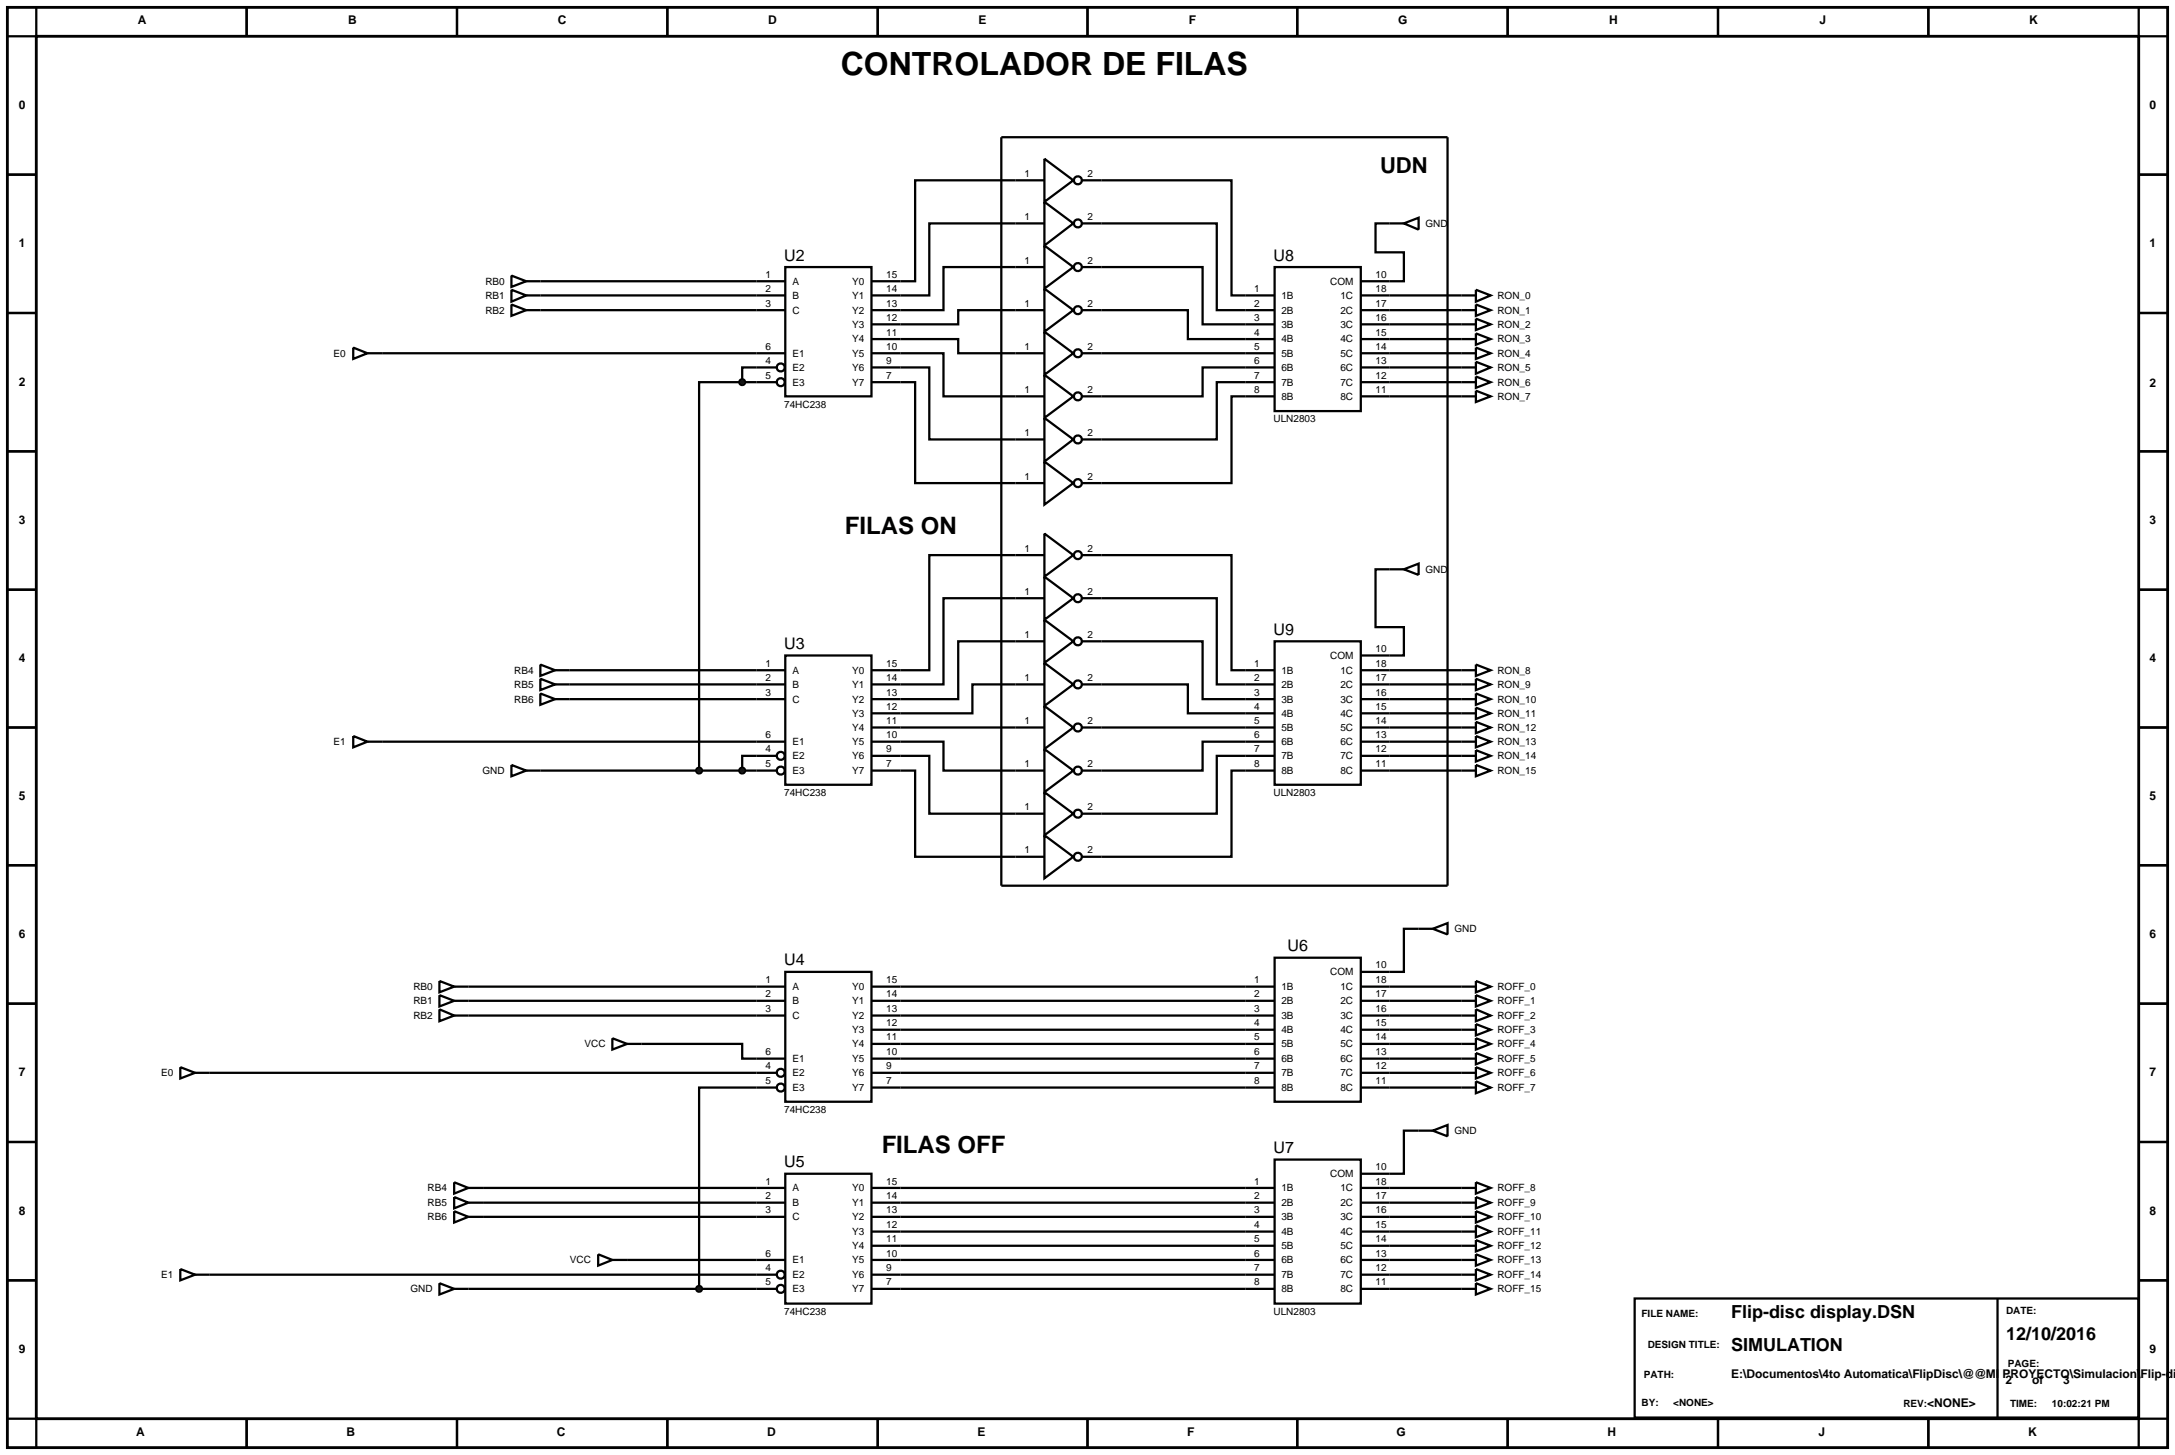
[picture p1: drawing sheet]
<svg xmlns="http://www.w3.org/2000/svg" width="384mm" height="257mm" viewBox="0 0 384 257" stroke-linecap="round" stroke-linejoin="round" font-family="sans-serif">
<path d="M1.3 1.3h381v254h-381zM6.4 6.4h370.8v243.8h-370.8z" fill="none" stroke="#000" stroke-width=".5"/>
<g fill="none" stroke="#000" stroke-width=".4">
<path d="M6.4 1.3v5.1h-5.1M43.5 1.3v5.1M80.6 1.3v5.1M117.7 1.3v5.1M154.8 1.3v5.1M191.8 1.3v5.1M228.8 1.3v5.1M265.9 1.3v5.1M303 1.3v5.1M340.1 1.3v5.1M377.2 1.3v5.1h5.1M1.3 30.8h5.1"/>
<path d="M179.1 31.8h-17.7v17.8h-7.7M179.1 39.4h-15.2v12.7h-10.2M194.3 31.8h22.9v20.3h2.5M194.3 39.4h20.3v15.3h5.1M245.1 39.4h-2.5v5.1h5v5.1h-2.5M377.2 30.8h5.1M1.3 55.2h5.1M90.2 48.6l2.6 1-2.6 1zM90.2 51.1l2.6 1-2.6 1.1zM90.2 53.7l2.6 1-2.6 1zM92.8 49.6h45.7M92.8 52.1h45.7"/>
<path d="M92.8 54.7h45.7M138.5 47.1h15.2v22.8h-15.2zM153.7 59.8h15.3v2.5h10.1M179.1 47.1h-12.7v7.6h-12.7M179.1 54.7h-10.1v2.5h-15.3M194.3 47.1h17.8v10.1h7.6M194.3 54.7h15.2v5.1h10.2M245.1 52.1h12.7M245.1 54.7h12.7M245.1 57.2h12.7M245.1 59.8h12.7M377.2 55.2h5.1"/>
<path d="M1.3 79.6h5.1M67.4 62.3h71.1M130.9 67.4h-7.6v68.5M130.9 67.4h6.1M137 64.8h-6.1v2.6M153.7 62.3h12.7v7.6h12.7M153.7 64.8h10.2v12.7h15.2M153.7 67.4h7.7v17.8h17.7M194.3 62.3h25.4M219.7 64.8h-7.6v5.1h-17.8M219.7 67.4h-5.1v10.1h-20.3M219.7 69.9h-2.5v15.3h-22.9"/>
<path d="M245.1 67.4h12.7M245.1 62.3h12.7M245.1 64.8h12.7M245.1 69.9h12.7M377.2 79.6h5.1M179.1 97.9h-15.2v20.3h-10.2M194.3 97.9h22.9v20.3h2.5M1.3 104h5.1M100.4 118.2h38.1M138.5 115.6h15.2v22.8h-15.2zM179.1 105.5h-12.7v15.2h-12.7M179.1 113.1h-10.1v10.2h-15.3"/>
<path d="M194.3 105.5h20.3v15.2h5.1M194.3 113.1h17.8v10.2h7.6M245.1 100.4h-2.5v10.2h5v5h-2.5M245.1 118.2h12.7M377.2 104h5.1M1.3 128.3h5.1M67.4 130.8h71.1M90.2 134.9l2.6 1-2.6 1zM92.8 135.9h44.2M100.4 120.7h38.1M100.4 123.3h38.1M137 133.3h-6.1v2.6"/>
<path d="M153.7 130.8h12.7v5.1h12.7M153.7 133.3h10.2v10.2h15.2M153.7 135.9h7.7v15.2h17.7M153.7 128.3h25.4M179.1 120.7h-7.6v5.1h-17.8M194.3 120.7h15.2v5.1h10.2M194.3 128.3h25.4M219.7 130.8h-7.6v5.1h-17.8M219.7 133.3h-5.1v10.2h-20.3M219.7 135.9h-2.5v15.2h-22.9M245.1 128.3h12.7M245.1 135.9h12.7"/>
<path d="M245.1 120.7h12.7M245.1 123.3h12.7M245.1 125.8h12.7M245.1 130.8h12.7M245.1 133.3h12.7M377.2 128.3h5.1M1.3 152.6h5.1M377.2 152.6h5.1M1.3 177h5.1M77.5 173l2.6 1-2.6 1zM77.5 175.5l2.6 1-2.6 1zM77.5 178l2.6 1.1-2.6 1z"/>
<path d="M80.1 174h58.4M80.1 176.5h58.4M80.1 179.1h58.4M138.5 171.4h15.2v22.9h-15.2zM153.7 174h66M153.7 176.5h66M153.7 179.1h66M245.1 174h12.7M245.1 176.5h12.7M245.1 179.1h12.7M250.2 163.8h-2.6v7.6h-2.5M377.2 177h5.1"/>
<path d="M36.9 189.2h100.1M113.1 184.1h17.8v2.6h7.6M137 191.8h-13.7v35.5M153.7 181.6h66M153.7 184.1h66M153.7 186.7h66M153.7 189.2h66M153.7 191.8h66M245.1 181.6h12.7M245.1 184.1h12.7M245.1 186.7h12.7M245.1 189.2h12.7"/>
<path d="M245.1 191.8h12.7M250.2 199.4h-2.6v7.6h-2.5M1.3 201.4h5.1M85.2 209.5h53.3M85.2 212.1h53.3M85.2 214.6h53.3M138.5 207h15.2v22.9h-15.2zM153.7 209.5h66M153.7 212.1h66M153.7 214.6h66M153.7 217.2h66M153.7 219.7h66"/>
<path d="M245.1 209.5h12.7M245.1 212.1h12.7M245.1 214.6h12.7M245.1 217.2h12.7M245.1 219.7h12.7M377.2 201.4h5.1M1.3 225.8h5.1M36.9 224.8h100.1M82.6 227.3h54.4M110.6 222.2h27.9M153.7 227.3h66M153.7 222.2h66"/>
<path d="M153.7 224.8h66M245.1 227.3h12.7M245.1 222.2h12.7M245.1 224.8h12.7M288.3 229h88.9v21h-88.9zM352.3 229v21M377.2 225.8h5.1M1.3 250.2h5.1v5.1M43.5 250.2v5.1M80.6 250.2v5.1M117.7 250.2v5.1M154.8 250.2v5.1"/>
<path d="M191.8 250.2v5.1M228.8 250.2v5.1M265.9 250.2v5.1M303 250.2v5.1M340.1 250.2v5.1M382.3 250.2h-5.1v5.1"/>
<circle cx="137.7" cy="67.4" r=".7"/>
<circle cx="137.7" cy="64.8" r=".7"/>
<circle cx="137.7" cy="133.3" r=".7"/>
<circle cx="137.7" cy="135.9" r=".7"/>
<circle cx="137.7" cy="189.2" r=".7"/>
<circle cx="137.7" cy="191.8" r=".7"/>
<circle cx="137.7" cy="227.3" r=".7"/>
<circle cx="137.7" cy="224.8" r=".7"/>
</g>
<g fill="#004000" stroke="#000" stroke-width=".4">
<path d="M130.5 135.6l.4-.2-.5 .5zM130.9 135.4l.3 .1 .2 .4zM131.4 135.9l-.2 .4-.3 .1zM130.4 135.9l.5 .5-.4-.2z"/>
<path d="M130.6 67l.3-.1-.5 .5zM130.9 66.9l.3 .1 .2 .4zM131.4 67.4l-.2 .4-.3 .1zM130.4 67.4l.5 .5-.3-.1z"/>
<path d="M122.9 135.6l.4-.2-.5 .5zM123.3 135.4l.3 .1 .2 .4zM123.8 135.9l-.1 .3-.4 .2zM122.8 135.9l.5 .5-.4-.2z"/>
</g>
<g fill="#004000">
<path d="M130.4 135.9l.5-.5 .5 .5-.5 .5z"/>
<path d="M130.4 67.4l.5-.5 .5 .5-.5 .5z"/>
<path d="M122.8 135.9l.5-.5 .5 .5-.5 .5z"/>
</g>
<path d="M77.5 226.3l2.6 1-2.6 1zM80.1 227.3h2.5" fill="none" stroke="#000" stroke-width=".4"/>
<path d="M122.9 227l.4-.2-.5 .5zM123.3 226.8l.4 .2 .1 .3zM123.8 227.3l-.2 .4-.3 .1zM122.8 227.3l.5 .5-.3-.1z" fill="#004000" stroke="#000" stroke-width=".4"/>
<path d="M122.8 227.3l.5-.5 .5 .5-.5 .5z" fill="#004000"/>
<g fill="none" stroke="#000" stroke-width=".4">
<path d="M176.6 24.2h78.7v132h-78.7zM179.1 31.8h5.1M179.1 39.4h5.1M184.2 28l5.1 3.8-5.1 3.8zM184.2 35.6l5.1 3.8-5.1 3.9zM190.8 31.8h3.5M190.8 39.4h3.5M245.1 39.4h2.5M247.6 39.4l2.6-1v2.1zM179.1 54.7h5.1M179.1 47.1h5.1M184.2 43.3l5.1 3.8-5.1 3.8z"/>
<path d="M184.2 50.9l5.1 3.8-5.1 3.8zM184.2 58.5l5.1 3.8-5.1 3.8zM190.8 54.7h3.5M190.8 47.1h3.5M219.7 52.1h5.1M219.7 54.7h5.1M219.7 57.2h5.1M219.7 59.8h5.1M224.8 47.1h15.2v25.4h-15.2zM240 52.1h5.1M240 54.7h5.1M240 57.2h5.1"/>
<path d="M240 59.8h5.1M240 49.6h5.1M257.8 52.1h2.5M257.8 54.7h2.5M257.8 57.2h2.5M257.8 59.8h2.5M260.3 51.1l2.6 1-2.6 1.1zM260.3 53.7l2.6 1-2.6 1zM260.3 56.2l2.6 1-2.6 1zM260.3 58.8l2.6 1-2.6 1zM62.3 61.3l2.5 1-2.5 1zM64.8 62.3h2.6"/>
<path d="M179.1 62.3h5.1M179.1 69.9h5.1M179.1 77.5h5.1M184.2 66.1l5.1 3.8-5.1 3.8zM184.2 73.7l5.1 3.8-5.1 3.9zM190.8 62.3h3.5M190.8 69.9h3.5M190.8 77.5h3.5M219.7 62.3h5.1M219.7 64.8h5.1M219.7 67.4h5.1M219.7 69.9h5.1"/>
<path d="M240 62.3h5.1M240 64.8h5.1M240 67.4h5.1M240 69.9h5.1M257.8 62.3h2.5M257.8 64.8h2.5M257.8 67.4h2.5M257.8 69.9h2.5M260.3 61.3l2.6 1-2.6 1zM260.3 63.8l2.6 1-2.6 1.1zM260.3 66.4l2.6 1-2.6 1zM260.3 68.9l2.6 1-2.6 1z"/>
<path d="M179.1 85.2h5.1M179.1 97.9h5.1M184.2 81.4l5.1 3.8-5.1 3.8zM184.2 94.1l5.1 3.8-5.1 3.8zM190.8 85.2h3.5M190.8 97.9h3.5M95.3 117.2l2.6 1-2.6 1zM95.3 119.7l2.6 1-2.6 1zM97.9 118.2h2.5M179.1 105.5h5.1M179.1 113.1h5.1M184.2 101.7l5.1 3.8-5.1 3.8z"/>
<path d="M184.2 109.3l5.1 3.8-5.1 3.8zM184.2 116.9l5.1 3.8-5.1 3.8zM190.8 105.5h3.5M190.8 113.1h3.5M219.7 118.2h5.1M224.8 113.1h15.2v25.3h-15.2zM240 118.2h5.1M240 115.6h5.1M245.1 100.4h2.5M247.6 100.4l2.6-1v2zM257.8 118.2h2.5M260.3 117.2l2.6 1-2.6 1z"/>
<path d="M260.3 119.7l2.6 1-2.6 1zM62.3 129.8l2.5 1-2.5 1zM64.8 130.8h2.6M95.3 122.3l2.6 1-2.6 1zM97.9 120.7h2.5M97.9 123.3h2.5M179.1 120.7h5.1M179.1 128.3h5.1M179.1 135.9h5.1M184.2 124.5l5.1 3.8-5.1 3.8zM184.2 132.1l5.1 3.8-5.1 3.8zM184.2 139.7l5.1 3.8-5.1 3.8z"/>
<path d="M190.8 120.7h3.5M190.8 128.3h3.5M190.8 135.9h3.5M219.7 120.7h5.1M219.7 123.3h5.1M219.7 125.8h5.1M219.7 128.3h5.1M219.7 130.8h5.1M219.7 133.3h5.1M219.7 135.9h5.1M240 120.7h5.1M240 123.3h5.1"/>
<path d="M240 125.8h5.1M240 128.3h5.1M240 130.8h5.1M240 133.3h5.1M240 135.9h5.1M257.8 120.7h2.5M257.8 123.3h2.5M257.8 125.8h2.5M257.8 128.3h2.5M257.8 130.8h2.5M257.8 133.3h2.5M257.8 135.9h2.5"/>
<path d="M260.3 122.3l2.6 1-2.6 1zM260.3 124.8l2.6 1-2.6 1zM260.3 127.3l2.6 1-2.6 1zM260.3 129.8l2.6 1-2.6 1zM260.3 132.3l2.6 1-2.6 1zM260.3 134.9l2.6 1-2.6 1zM179.1 143.5h5.1M179.1 151.1h5.1M184.2 147.3l5.1 3.8-5.1 3.8zM190.8 143.5h3.5M190.8 151.1h3.5M219.7 174h5.1"/>
<path d="M219.7 176.5h5.1M219.7 179.1h5.1M224.8 168.9h15.2v25.4h-15.2zM240 174h5.1M240 176.5h5.1M240 179.1h5.1M240 171.4h5.1M250.2 163.8h2.5M252.7 163.8l2.6-1v2zM257.8 174h2.5M257.8 176.5h2.5M257.8 179.1h2.5"/>
<path d="M260.3 173l2.6 1-2.6 1zM260.3 175.5l2.6 1-2.6 1zM260.3 178l2.6 1.1-2.6 1zM31.8 188.2l2.6 1-2.6 1zM34.4 189.2h2.5M108 183.1l2.6 1-2.6 1zM110.6 184.1h2.5M219.7 181.6h5.1M219.7 184.1h5.1M219.7 186.7h5.1M219.7 189.2h5.1M219.7 191.8h5.1"/>
<path d="M240 181.6h5.1M240 184.1h5.1M240 186.7h5.1M240 189.2h5.1M240 191.8h5.1M250.2 199.4h2.5M252.7 199.4l2.6-1v2zM257.8 181.6h2.5M257.8 184.1h2.5M257.8 186.7h2.5M257.8 189.2h2.5M257.8 191.8h2.5"/>
<path d="M260.3 180.6l2.6 1-2.6 1zM260.3 183.1l2.6 1-2.6 1zM260.3 185.7l2.6 1-2.6 1zM260.3 188.2l2.6 1-2.6 1zM260.3 190.7l2.6 1.1-2.6 1zM80.1 208.5l2.5 1-2.5 1zM80.1 211.1l2.5 1-2.5 1zM80.1 213.6l2.5 1-2.5 1zM82.6 209.5h2.6M82.6 212.1h2.6M82.6 214.6h2.6M219.7 209.5h5.1"/>
<path d="M219.7 212.1h5.1M219.7 214.6h5.1M219.7 217.2h5.1M219.7 219.7h5.1M224.8 204.5h15.2v25.4h-15.2zM240 209.5h5.1M240 212.1h5.1M240 214.6h5.1M240 217.2h5.1M240 219.7h5.1M240 207h5.1M257.8 209.5h2.5"/>
<path d="M257.8 212.1h2.5M257.8 214.6h2.5M257.8 217.2h2.5M257.8 219.7h2.5M260.3 208.5l2.6 1-2.6 1zM260.3 211.1l2.6 1-2.6 1zM260.3 213.6l2.6 1-2.6 1zM260.3 216.1l2.6 1.1-2.6 1zM260.3 218.7l2.6 1-2.6 1zM31.8 223.8l2.6 1-2.6 1zM34.4 224.8h2.5M105.5 221.2l2.5 1-2.5 1z"/>
<path d="M108 222.2h2.6M219.7 222.2h5.1M219.7 224.8h5.1M219.7 227.3h5.1M240 222.2h5.1M240 224.8h5.1M240 227.3h5.1M257.8 222.2h2.5M257.8 224.8h2.5M257.8 227.3h2.5M260.3 221.2l2.6 1-2.6 1zM260.3 223.8l2.6 1-2.6 1z"/>
<path d="M260.3 226.3l2.6 1-2.6 1z"/>
<circle cx="190.1" cy="31.8" r=".7"/>
<circle cx="190.1" cy="39.4" r=".7"/>
<circle cx="190.1" cy="47.1" r=".7"/>
<circle cx="190.1" cy="54.7" r=".7"/>
<circle cx="190.1" cy="62.3" r=".7"/>
<circle cx="190.1" cy="69.9" r=".7"/>
<circle cx="190.1" cy="77.5" r=".7"/>
<circle cx="190.1" cy="97.9" r=".7"/>
<circle cx="190.1" cy="85.2" r=".7"/>
<circle cx="190.1" cy="113.1" r=".7"/>
<circle cx="190.1" cy="105.5" r=".7"/>
<circle cx="190.1" cy="135.9" r=".7"/>
<circle cx="190.1" cy="120.7" r=".7"/>
<circle cx="190.1" cy="128.3" r=".7"/>
<circle cx="190.1" cy="143.5" r=".7"/>
<circle cx="190.1" cy="151.1" r=".7"/>
</g>
<text font-size="5.6" x="148.3" y="13.3">CONTROLADOR DE FILAS</text>
<g font-size="4.2">
<text x="149" y="94.2">FILAS ON</text>
<text x="155.5" y="203.3">FILAS OFF</text>
</g>
<text font-size="3.9" x="243.4" y="30.5">UDN</text>
<g font-size="3.2">
<text x="305.3" y="232.4">Flip-disc display.DSN</text>
<text x="305.3" y="238.2">SIMULATION</text>
<text x="353.8" y="236.4">12/10/2016</text>
</g>
<g font-size="2.8">
<text x="138.3" y="46">U2</text>
<text x="224.6" y="46">U8</text>
<text x="224.6" y="112">U9</text>
<text x="138.3" y="114.5">U3</text>
<text x="227.1" y="167.8">U6</text>
<text x="138.3" y="170.3">U4</text>
<text x="224.6" y="203.3">U7</text>
<text x="138.3" y="205.9">U5</text>
</g>
<g font-size="2.1">
<text x="24.3" y="4.2">A</text>
<text x="61.4" y="4.2">B</text>
<text x="98.4" y="4.2">C</text>
<text x="135.5" y="4.2">D</text>
<text x="172.6" y="4.2">E</text>
<text x="209.7" y="4.2">F</text>
<text x="246.6" y="4.2">G</text>
<text x="283.8" y="4.2">H</text>
<text x="320.9" y="4.2">J</text>
<text x="357.9" y="4.2">K</text>
<text x="3.3" y="19.2">0</text>
<text x="379.1" y="19.2">0</text>
<text x="3.3" y="43.6">1</text>
<text x="379.1" y="43.6">1</text>
<text x="3.3" y="68">2</text>
<text x="379.1" y="68.2">2</text>
<text x="3.3" y="92.4">3</text>
<text x="379.1" y="92.4">3</text>
<text x="3.3" y="116.8">4</text>
<text x="379.1" y="116.8">4</text>
<text x="3.3" y="141">5</text>
<text x="379.1" y="141">5</text>
<text x="3.3" y="165.4">6</text>
<text x="379.1" y="165.4">6</text>
<text x="3.3" y="189.8">7</text>
<text x="379.1" y="189.8">7</text>
<text x="3.3" y="214.2">8</text>
<text x="379.1" y="214.2">8</text>
<text x="3.3" y="238.6">9</text>
<text x="379.1" y="238.6">9</text>
<text x="305.3" y="243">E:\Documentos\4to Automatica\FlipDisc\@@MI PROYECTO\Simulacion\Flip-dis</text>
<text x="353.7" y="244">2</text>
<text x="358.4" y="244">of</text>
<text x="363.9" y="244">3</text>
<text x="339.9" y="248.1">&lt;NONE&gt;</text>
<text x="24" y="253.3">A</text>
<text x="61.1" y="253.3">B</text>
<text x="98.2" y="253.3">C</text>
<text x="135.3" y="253.3">D</text>
<text x="172.4" y="253.3">E</text>
<text x="209.4" y="253.3">F</text>
<text x="246.3" y="253.3">G</text>
<text x="283.5" y="253.3">H</text>
<text x="320.7" y="253.3">J</text>
<text x="357.7" y="253.3">K</text>
</g>
<g font-size="1.8">
<text x="180.7" y="31.2">1</text>
<text x="191.8" y="31.2">2</text>
<text x="180.7" y="38.8">1</text>
<text x="191.8" y="38.8">2</text>
<text x="251.4" y="40">GND</text>
<text x="180.7" y="46.5">1</text>
<text x="191.8" y="46.5">2</text>
<text x="85.6" y="50.2">RB0</text>
<text x="85.6" y="52.7">RB1</text>
<text x="135" y="49">1</text>
<text x="135" y="51.5">2</text>
<text x="139.8" y="50.2">A</text>
<text x="139.8" y="52.7">B</text>
<text x="150.3" y="50.2">Y0</text>
<text x="150.3" y="52.7">Y1</text>
<text x="156.3" y="49">15</text>
<text x="156.3" y="51.5">14</text>
<text x="221.2" y="51.5">1</text>
<text x="226" y="52.7">1B</text>
<text x="234.6" y="50.2">COM</text>
<text x="236.4" y="52.7">1C</text>
<text x="242.6" y="51.5">18</text>
<text x="242.6" y="49">10</text>
<text x="264.1" y="52.7">RON_0</text>
<text x="85.6" y="55.3">RB2</text>
<text x="135" y="54.1">3</text>
<text x="139.8" y="55.3">C</text>
<text x="150.3" y="55.3">Y2</text>
<text x="150.3" y="57.8">Y3</text>
<text x="156.3" y="54.1">13</text>
<text x="156.3" y="56.6">12</text>
<text x="156.3" y="59.2">11</text>
<text x="180.7" y="54.1">1</text>
<text x="191.8" y="54.1">2</text>
<text x="221.2" y="54.1">2</text>
<text x="221.2" y="56.6">3</text>
<text x="221.2" y="59.2">4</text>
<text x="226" y="55.3">2B</text>
<text x="226" y="57.8">3B</text>
<text x="236.4" y="55.3">2C</text>
<text x="236.4" y="57.8">3C</text>
<text x="242.6" y="54.1">17</text>
<text x="242.6" y="56.6">16</text>
<text x="242.6" y="59.2">15</text>
<text x="264.1" y="55.3">RON_1</text>
<text x="264.1" y="57.8">RON_2</text>
<text x="58.8" y="62.9">E0</text>
<text x="135" y="61.7">6</text>
<text x="135" y="64.2">4</text>
<text x="139.8" y="62.9">E1</text>
<text x="139.8" y="65.4">E2</text>
<text x="150.3" y="60.4">Y4</text>
<text x="150.3" y="62.9">Y5</text>
<text x="150.3" y="65.4">Y6</text>
<text x="156.3" y="61.7">10</text>
<text x="156.3" y="64.2">9</text>
<text x="180.7" y="61.7">1</text>
<text x="191.8" y="61.7">2</text>
<text x="221.2" y="61.7">5</text>
<text x="221.2" y="64.2">6</text>
<text x="226" y="60.4">4B</text>
<text x="226" y="62.9">5B</text>
<text x="226" y="65.4">6B</text>
<text x="236.4" y="60.4">4C</text>
<text x="236.4" y="62.9">5C</text>
<text x="236.4" y="65.4">6C</text>
<text x="242.6" y="61.7">14</text>
<text x="242.6" y="64.2">13</text>
<text x="264.1" y="60.4">RON_3</text>
<text x="264.1" y="62.9">RON_4</text>
<text x="264.1" y="65.4">RON_5</text>
<text x="135" y="66.8">5</text>
<text x="138.3" y="71.9">74HC238</text>
<text x="139.8" y="68">E3</text>
<text x="150.3" y="68">Y7</text>
<text x="156.3" y="66.8">7</text>
<text x="180.7" y="69.3">1</text>
<text x="191.8" y="69.3">2</text>
<text x="221.2" y="66.8">7</text>
<text x="221.2" y="69.3">8</text>
<text x="226" y="68">7B</text>
<text x="226" y="70.5">8B</text>
<text x="236.4" y="68">7C</text>
<text x="236.4" y="70.5">8C</text>
<text x="242.6" y="66.8">12</text>
<text x="242.6" y="69.3">11</text>
<text x="264.1" y="68">RON_6</text>
<text x="264.1" y="70.5">RON_7</text>
<text x="180.7" y="76.9">1</text>
<text x="191.8" y="76.9">2</text>
<text x="224.6" y="74.5">ULN2803</text>
<text x="180.7" y="84.6">1</text>
<text x="191.8" y="84.6">2</text>
<text x="180.7" y="97.3">1</text>
<text x="191.8" y="97.3">2</text>
<text x="251.4" y="101">GND</text>
<text x="180.7" y="104.9">1</text>
<text x="191.8" y="104.9">2</text>
<text x="180.7" y="112.5">1</text>
<text x="191.8" y="112.5">2</text>
<text x="90.7" y="118.8">RB4</text>
<text x="135" y="117.6">1</text>
<text x="139.8" y="118.8">A</text>
<text x="150.3" y="118.8">Y0</text>
<text x="156.3" y="117.6">15</text>
<text x="221.2" y="117.6">1</text>
<text x="226" y="118.8">1B</text>
<text x="234.6" y="116.2">COM</text>
<text x="236.4" y="118.8">1C</text>
<text x="242.6" y="117.6">18</text>
<text x="242.6" y="115">10</text>
<text x="264.1" y="118.8">RON_8</text>
<text x="90.7" y="121.3">RB5</text>
<text x="90.7" y="123.9">RB6</text>
<text x="135" y="120.1">2</text>
<text x="135" y="122.7">3</text>
<text x="139.8" y="121.3">B</text>
<text x="139.8" y="123.9">C</text>
<text x="150.3" y="121.3">Y1</text>
<text x="150.3" y="123.9">Y2</text>
<text x="156.3" y="120.1">14</text>
<text x="156.3" y="122.7">13</text>
<text x="156.3" y="125.2">12</text>
<text x="180.7" y="120.1">1</text>
<text x="191.8" y="120.1">2</text>
<text x="221.2" y="120.1">2</text>
<text x="221.2" y="122.7">3</text>
<text x="221.2" y="125.2">4</text>
<text x="226" y="121.3">2B</text>
<text x="226" y="123.9">3B</text>
<text x="236.4" y="121.3">2C</text>
<text x="236.4" y="123.9">3C</text>
<text x="242.6" y="120.1">17</text>
<text x="242.6" y="122.7">16</text>
<text x="242.6" y="125.2">15</text>
<text x="264.1" y="121.3">RON_9</text>
<text x="264.1" y="123.9">RON_10</text>
<text x="58.8" y="131.4">E1</text>
<text x="135" y="130.2">6</text>
<text x="139.8" y="131.4">E1</text>
<text x="150.3" y="126.4">Y3</text>
<text x="150.3" y="128.9">Y4</text>
<text x="150.3" y="131.4">Y5</text>
<text x="156.3" y="127.7">11</text>
<text x="156.3" y="130.2">10</text>
<text x="180.7" y="127.7">1</text>
<text x="191.8" y="127.7">2</text>
<text x="221.2" y="127.7">5</text>
<text x="221.2" y="130.2">6</text>
<text x="226" y="126.4">4B</text>
<text x="226" y="128.9">5B</text>
<text x="226" y="131.4">6B</text>
<text x="236.4" y="126.4">4C</text>
<text x="236.4" y="128.9">5C</text>
<text x="236.4" y="131.4">6C</text>
<text x="242.6" y="127.7">14</text>
<text x="242.6" y="130.2">13</text>
<text x="264.1" y="126.4">RON_11</text>
<text x="264.1" y="128.9">RON_12</text>
<text x="264.1" y="131.4">RON_13</text>
<text x="85.1" y="136.5">GND</text>
<text x="135" y="132.7">4</text>
<text x="135" y="135.3">5</text>
<text x="139.8" y="133.9">E2</text>
<text x="139.8" y="136.5">E3</text>
<text x="150.3" y="133.9">Y6</text>
<text x="150.3" y="136.5">Y7</text>
<text x="156.3" y="132.7">9</text>
<text x="156.3" y="135.3">7</text>
<text x="180.7" y="135.3">1</text>
<text x="191.8" y="135.3">2</text>
<text x="221.2" y="132.7">7</text>
<text x="221.2" y="135.3">8</text>
<text x="226" y="133.9">7B</text>
<text x="226" y="136.5">8B</text>
<text x="236.4" y="133.9">7C</text>
<text x="236.4" y="136.5">8C</text>
<text x="242.6" y="132.7">12</text>
<text x="242.6" y="135.3">11</text>
<text x="264.1" y="133.9">RON_14</text>
<text x="264.1" y="136.5">RON_15</text>
<text x="138.3" y="140.4">74HC238</text>
<text x="180.7" y="142.9">1</text>
<text x="191.8" y="142.9">2</text>
<text x="224.6" y="140.4">ULN2803</text>
<text x="180.7" y="150.5">1</text>
<text x="191.8" y="150.5">2</text>
<text x="256.5" y="164.4">GND</text>
<text x="135" y="173.4">1</text>
<text x="156.3" y="173.4">15</text>
<text x="221.2" y="173.4">1</text>
<text x="234.6" y="172">COM</text>
<text x="242.6" y="173.4">18</text>
<text x="242.6" y="170.8">10</text>
<text x="72.9" y="174.6">RB0</text>
<text x="72.9" y="177.1">RB1</text>
<text x="72.9" y="179.7">RB2</text>
<text x="135" y="175.9">2</text>
<text x="135" y="178.5">3</text>
<text x="139.8" y="174.6">A</text>
<text x="139.8" y="177.1">B</text>
<text x="139.8" y="179.7">C</text>
<text x="150.3" y="174.6">Y0</text>
<text x="150.3" y="177.1">Y1</text>
<text x="150.3" y="179.7">Y2</text>
<text x="156.3" y="175.9">14</text>
<text x="156.3" y="178.5">13</text>
<text x="221.2" y="175.9">2</text>
<text x="221.2" y="178.5">3</text>
<text x="226" y="174.6">1B</text>
<text x="226" y="177.1">2B</text>
<text x="226" y="179.7">3B</text>
<text x="236.4" y="174.6">1C</text>
<text x="236.4" y="177.1">2C</text>
<text x="236.4" y="179.7">3C</text>
<text x="242.6" y="175.9">17</text>
<text x="242.6" y="178.5">16</text>
<text x="264.1" y="174.6">ROFF_0</text>
<text x="264.1" y="177.1">ROFF_1</text>
<text x="264.1" y="179.7">ROFF_2</text>
<text x="103.1" y="184.7">VCC</text>
<text x="150.3" y="182.2">Y3</text>
<text x="150.3" y="184.7">Y4</text>
<text x="156.3" y="181">12</text>
<text x="156.3" y="183.5">11</text>
<text x="221.2" y="181">4</text>
<text x="221.2" y="183.5">5</text>
<text x="226" y="182.2">4B</text>
<text x="226" y="184.7">5B</text>
<text x="236.4" y="182.2">4C</text>
<text x="236.4" y="184.7">5C</text>
<text x="242.6" y="181">15</text>
<text x="242.6" y="183.5">14</text>
<text x="264.1" y="182.2">ROFF_3</text>
<text x="264.1" y="184.7">ROFF_4</text>
<text x="28.4" y="189.8">E0</text>
<text x="135" y="186.1">6</text>
<text x="135" y="188.6">4</text>
<text x="135" y="191.2">5</text>
<text x="139.8" y="187.3">E1</text>
<text x="139.8" y="189.8">E2</text>
<text x="150.3" y="187.3">Y5</text>
<text x="150.3" y="189.8">Y6</text>
<text x="156.3" y="186.1">10</text>
<text x="156.3" y="188.6">9</text>
<text x="156.3" y="191.2">7</text>
<text x="221.2" y="186.1">6</text>
<text x="221.2" y="188.6">7</text>
<text x="221.2" y="191.2">8</text>
<text x="226" y="187.3">6B</text>
<text x="226" y="189.8">7B</text>
<text x="236.4" y="187.3">6C</text>
<text x="236.4" y="189.8">7C</text>
<text x="242.6" y="186.1">13</text>
<text x="242.6" y="188.6">12</text>
<text x="242.6" y="191.2">11</text>
<text x="264.1" y="187.3">ROFF_5</text>
<text x="264.1" y="189.8">ROFF_6</text>
<text x="138.3" y="196.3">74HC238</text>
<text x="139.8" y="192.4">E3</text>
<text x="150.3" y="192.4">Y7</text>
<text x="226" y="192.4">8B</text>
<text x="236.4" y="192.4">8C</text>
<text x="264.1" y="192.4">ROFF_7</text>
<text x="256.5" y="200">GND</text>
<text x="135" y="208.9">1</text>
<text x="156.3" y="208.9">15</text>
<text x="221.2" y="208.9">1</text>
<text x="234.6" y="207.6">COM</text>
<text x="242.6" y="208.9">18</text>
<text x="242.6" y="206.4">10</text>
<text x="75.4" y="210.1">RB4</text>
<text x="75.4" y="212.7">RB5</text>
<text x="75.4" y="215.2">RB6</text>
<text x="135" y="211.5">2</text>
<text x="135" y="214">3</text>
<text x="139.8" y="210.1">A</text>
<text x="139.8" y="212.7">B</text>
<text x="139.8" y="215.2">C</text>
<text x="150.3" y="210.1">Y0</text>
<text x="150.3" y="212.7">Y1</text>
<text x="150.3" y="215.2">Y2</text>
<text x="156.3" y="211.5">14</text>
<text x="156.3" y="214">13</text>
<text x="221.2" y="211.5">2</text>
<text x="221.2" y="214">3</text>
<text x="226" y="210.1">1B</text>
<text x="226" y="212.7">2B</text>
<text x="226" y="215.2">3B</text>
<text x="236.4" y="210.1">1C</text>
<text x="236.4" y="212.7">2C</text>
<text x="236.4" y="215.2">3C</text>
<text x="242.6" y="211.5">17</text>
<text x="242.6" y="214">16</text>
<text x="264.1" y="210.1">ROFF_8</text>
<text x="264.1" y="212.7">ROFF_9</text>
<text x="264.1" y="215.2">ROFF_10</text>
<text x="135" y="221.6">6</text>
<text x="150.3" y="217.8">Y3</text>
<text x="150.3" y="220.3">Y4</text>
<text x="156.3" y="216.6">12</text>
<text x="156.3" y="219.1">11</text>
<text x="156.3" y="221.6">10</text>
<text x="221.2" y="216.6">4</text>
<text x="221.2" y="219.1">5</text>
<text x="221.2" y="221.6">6</text>
<text x="226" y="217.8">4B</text>
<text x="226" y="220.3">5B</text>
<text x="236.4" y="217.8">4C</text>
<text x="236.4" y="220.3">5C</text>
<text x="242.6" y="216.6">15</text>
<text x="242.6" y="219.1">14</text>
<text x="242.6" y="221.6">13</text>
<text x="264.1" y="217.8">ROFF_11</text>
<text x="264.1" y="220.3">ROFF_12</text>
<text x="28.4" y="225.4">E1</text>
<text x="72.4" y="227.9">GND</text>
<text x="100.5" y="222.8">VCC</text>
<text x="135" y="224.2">4</text>
<text x="135" y="226.7">5</text>
<text x="139.8" y="222.8">E1</text>
<text x="139.8" y="225.4">E2</text>
<text x="139.8" y="227.9">E3</text>
<text x="150.3" y="222.8">Y5</text>
<text x="150.3" y="225.4">Y6</text>
<text x="150.3" y="227.9">Y7</text>
<text x="156.3" y="224.2">9</text>
<text x="156.3" y="226.7">7</text>
<text x="221.2" y="224.2">7</text>
<text x="221.2" y="226.7">8</text>
<text x="226" y="222.8">6B</text>
<text x="226" y="225.4">7B</text>
<text x="226" y="227.9">8B</text>
<text x="236.4" y="222.8">6C</text>
<text x="236.4" y="225.4">7C</text>
<text x="236.4" y="227.9">8C</text>
<text x="242.6" y="224.2">12</text>
<text x="242.6" y="226.7">11</text>
<text x="264.1" y="222.8">ROFF_13</text>
<text x="264.1" y="225.4">ROFF_14</text>
<text x="264.1" y="227.9">ROFF_15</text>
<text x="138.3" y="231.9">74HC238</text>
<text x="224.6" y="231.9">ULN2803</text>
<text x="289.5" y="232.2">FILE NAME:</text>
<text x="353.8" y="231.7">DATE:</text>
<text x="290.6" y="237.7">DESIGN TITLE:</text>
<text x="289.9" y="243">PATH:</text>
<text x="354.1" y="241.1">PAGE:</text>
<text x="289.5" y="247.9">BY:</text>
<text x="295.1" y="247.9">&lt;NONE&gt;</text>
<text x="335.7" y="248.1">REV:</text>
<text x="354.5" y="248.1">TIME:</text>
<text x="361.9" y="248.1">10:02:21 PM</text>
</g>
</svg>
